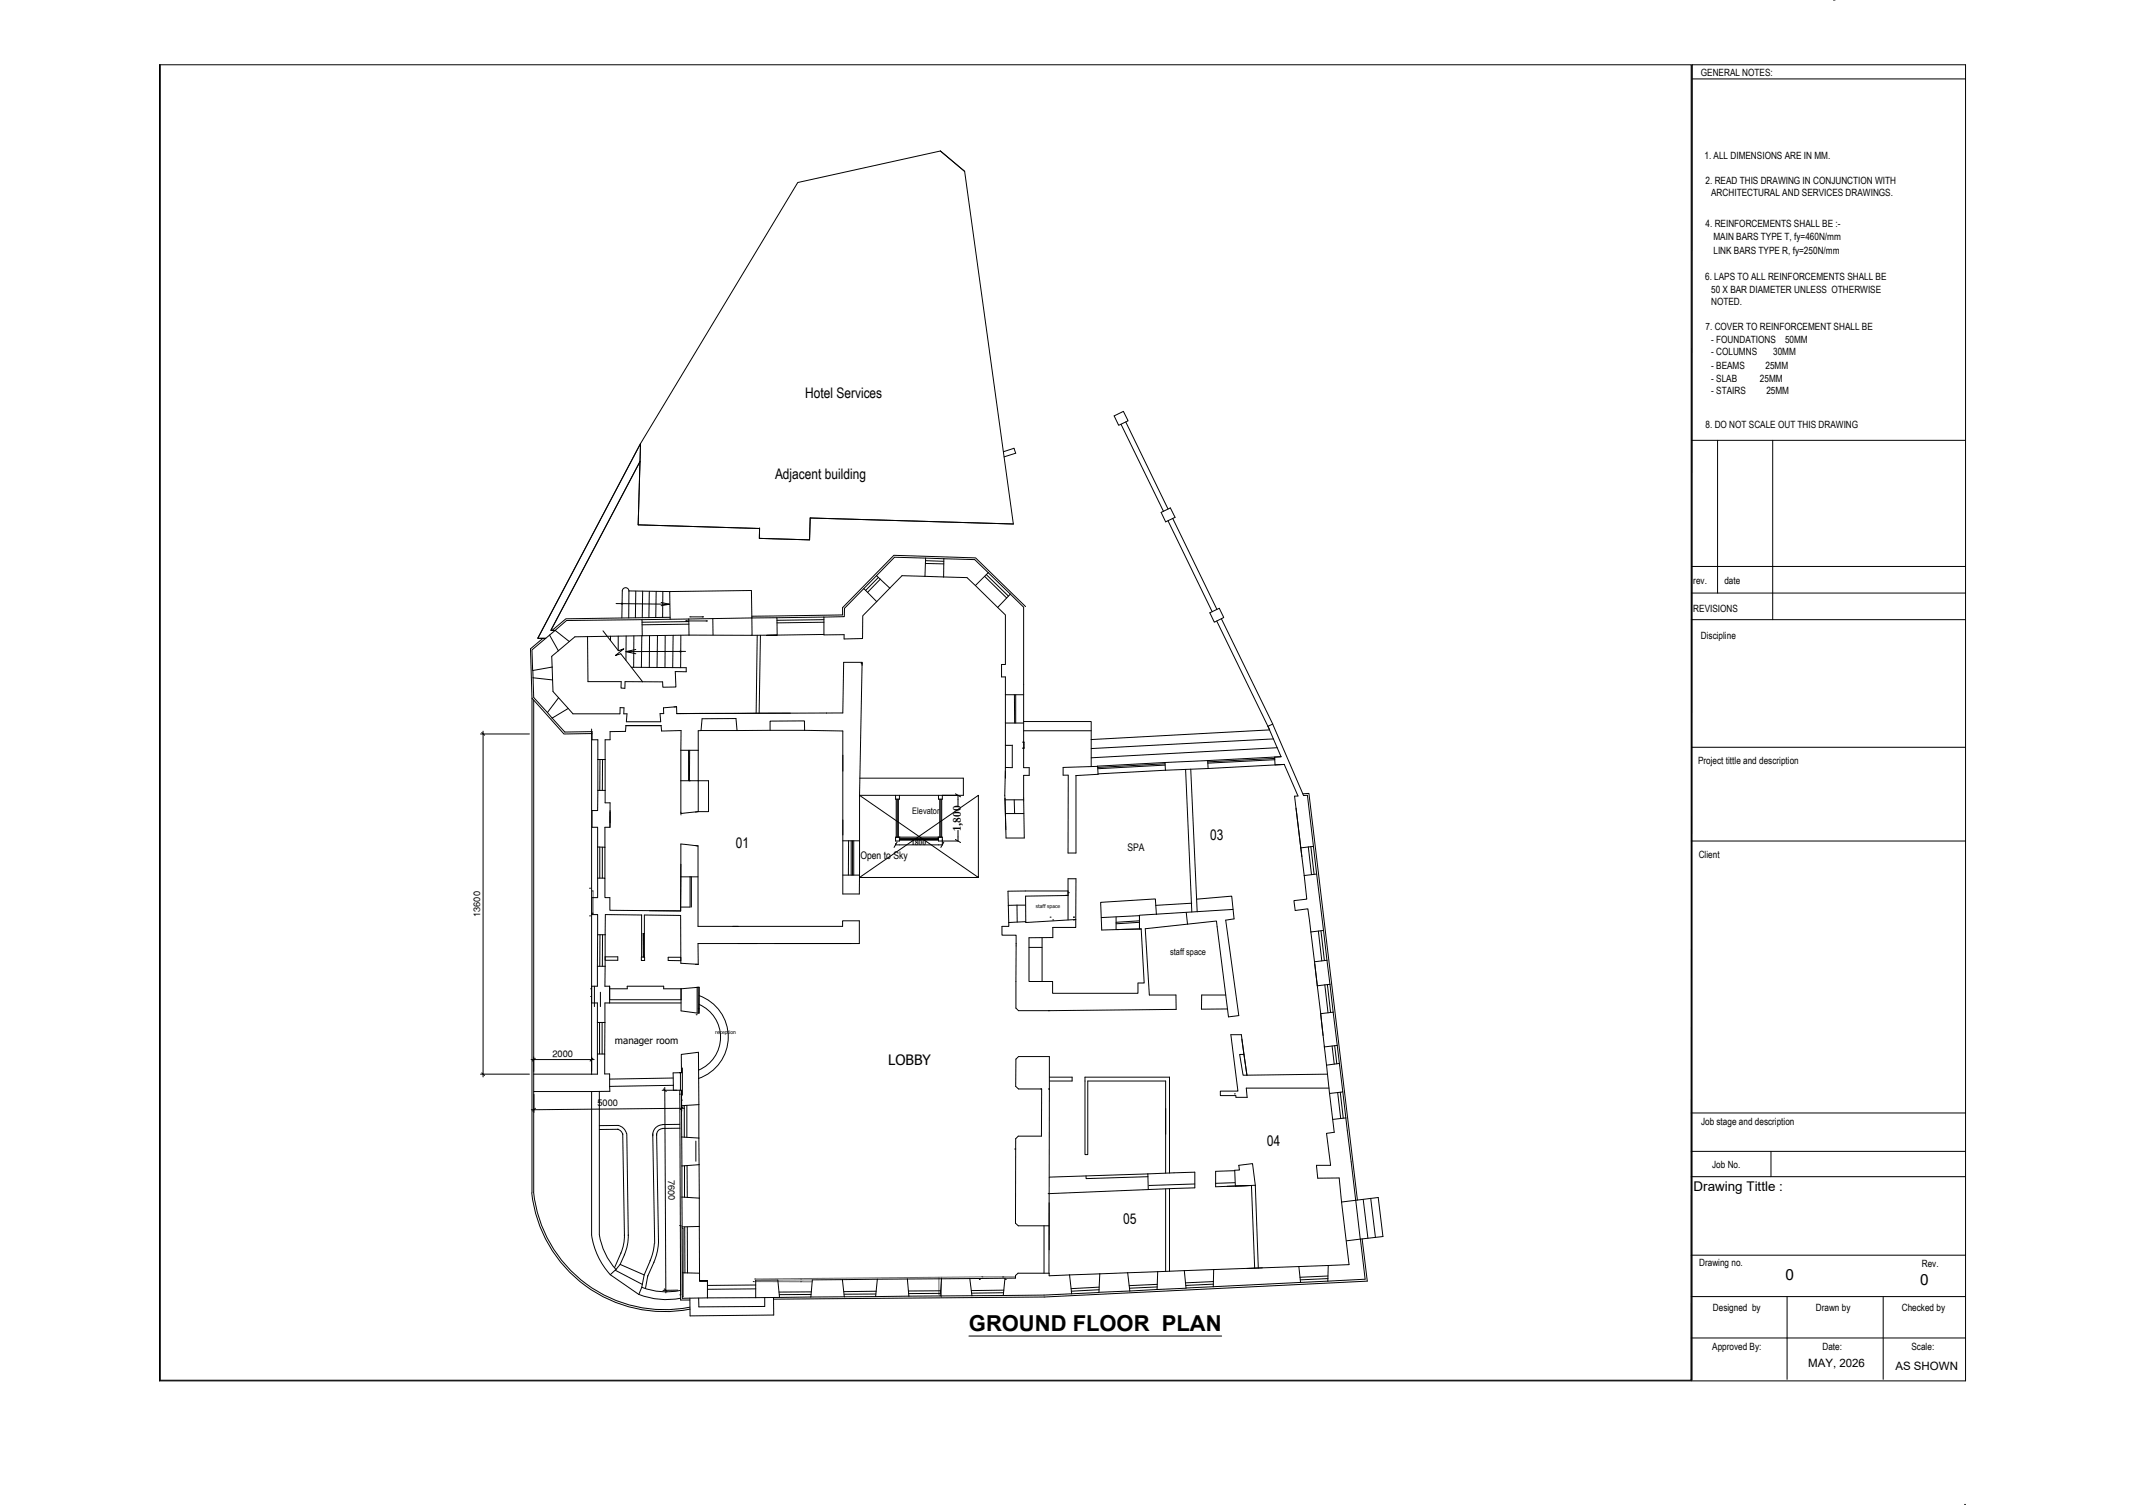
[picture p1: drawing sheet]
<svg xmlns="http://www.w3.org/2000/svg" width="420mm" height="297mm" viewBox="0 0 420 297" stroke-linecap="round" stroke-linejoin="round" font-family="sans-serif">
<!-- layer: Exterior Walls_Pen_No__61 -->
<path d="M117.1 175.9v4.4M134.5 160.3v.5M261.4 206.4v.5M134.4 241.9v13.7M134.9 242.4v13.5M138 251.2v.3M148.8 252.9l11.5 .1M160.3 252.6l-11.2 .1M185.3 252.1v3.4M185.8 252.1v3.9M200.4 252l-51.3 .4" fill="none" stroke="#6a6a6a" stroke-width=".2"/>
<!-- layer: Exterior Walls -->
<path d="M117.1 175.9v4.4M211 176.2v4.9M207.4 181h4.6M134.4 241.9v13.7M158.2 252.4v.5M194 252h4.1" fill="none" stroke="#fff" stroke-width=".2"/>
<g fill="#fff" stroke="#fff" stroke-width=".2">
<path d="M149.1 252.4l9.1 .5h-9.4zM149.1 252.4l9.1 .5v-.5z"/>
<path d="M210.5 176.7l.5 4.4h-.5zM210.5 176.7l.5 4.4v-4.9z"/>
<path d="M193.5 252.5l4.6-.5 .5 .5zM193.5 252.5l4.6-.5h-4.1z"/>
<path d="M207.9 181.6l4.1-.6v.6zM207.4 181l.5 .6 4.1-.6z"/>
<path d="M116.5 175.3l.6 5-.6 .5zM116.5 175.3l.6 5v-4.4z"/>
<path d="M134.4 241.9l.5 .5v13.5zM134.4 241.9v13.7l.5 .3z"/>
</g>
<g fill="none" stroke="#000" stroke-width=".2">
<path d="M116.5 175.3h.1M117.1 175.9h.1M210.5 176.7h.1M211 176.2h.1M116.5 180.8h.1M117.1 180.3h.1M207.4 181h.1M207.9 181.6h.1M210.5 181.1h.1M211 181.1h.1M212 181h.1M212 181.6h.1"/>
<path d="M134.4 241.9h.1M134.4 255.6h.1M134.9 255.9h.1M134.9 242.4h.1M148.8 252.9h.1M149.1 252.4h.1M158.2 252.9h.1M158.2 252.4h.1M193.5 252.5h.1M194 252h.1M198.1 252h.1M198.6 252.5h.1"/>
</g>
<!-- layer: ArchiCAD Doors_Pen_No__1_Pen_No__6 -->
<path d="M202 146.5v1.2M117.3 194.6v4.1M118.5 195.8v2.9M137.3 225.2v4" fill="none" stroke="#000" stroke-width=".2"/>
<!-- layer: ArchiCAD Doors_Pen_No__1 -->
<path d="M135.6 122.6h4M202.1 146.5v1.2M137.6 194.9v5.4M134.3 211.7v4.2" fill="none" stroke="#fff" stroke-width=".2"/>
<g fill="#fff" stroke="#fff" stroke-width=".2">
<path d="M134.3 211.7h.4v5.4zM134.3 211.7v4.2l.4 1.2z"/>
<path d="M137.6 194.9h.4v4.2zM137.6 194.9v5.4l.4-1.2z"/>
<path d="M136.3 121.8h2.5l-3.2 .8zM135.6 122.6h4l-.8-.8z"/>
<path d="M202 146.5l.1 1.2zM202 146.5l.1 1.2z"/>
</g>
<g fill="none" stroke="#000" stroke-width=".2">
<path d="M135.6 122.6h.1M136.3 121.8h.1M138.8 121.8h.1M139.6 122.6h.1M202 146.5h.1M202 147.7h.1M202.1 147.7h.1M202.1 146.5h.1M137.6 194.9h.1M138 199.1h.1M138 194.9h.1M134.3 211.7h.1"/>
<path d="M134.3 215.9h.1M134.7 217.1h.1M134.7 211.7h.1M137.6 200.3h.1"/>
</g>
<!-- layer: ArchiCAD Doors_Pen_No__1_Pen_No__95 -->
<path d="M137.6 194.9v5M138 194.9v5.1M134.3 211.7v3.5M134.7 210.8v5.4" fill="none" stroke="#000" stroke-width=".2"/>
<!-- layer: ArchiCAD Doors_Pen_No__1_Pen_No__26 -->
<path d="M135.6 122.6h4M136.3 121.8h2.5" fill="none" stroke="#000" stroke-width=".2"/>
<!-- layer: New_A_Doors_Pen_No__7 -->
<path d="M119.4 188.8h2.5v.7h-2.5zM126.6 188.9h.6v.7h-.6zM131.9 188.9h2.5v.7h-2.5z" fill="none" stroke="#000" stroke-width=".2"/>
<!-- layer: ArchiCAD Doors_Pen_No__1_Pen_No__44 -->
<path d="M202 157.6v.5" fill="none" stroke="#029e21" stroke-width=".2"/>
<!-- layer: New_0_Pen_No__7 -->
<g fill="none" stroke="#000" stroke-width=".2">
<path d="M185.6 29.8l4.8 4M198 89.2l2.1-.7 .3 1-2.2 .7M219.9 82.1l1.8-.9 .9 1.9-1.8 .8zM221.2 83.7l8.4 17.2M222.2 83.3l8.3 17.2M124.1 116.6l8.1 .2M125.9 103.6l24 .7M149.9 106.3l9.9 .3M159.9 102.2l40.1 1.2M192.5 115.6l4.4 4.3M202 119.8v31.7h1.1v1.5h-1.1l.1 12.4h-3.6l-.2-8.4 .1-23.4h-.7M202.4 119.7l-9.9-9.6-16.1-.5-10.1 10.3"/>
<path d="M229.2 101.1l1.8-.9 .9 1.9-1.9 .9zM230.5 102.8l8.7 17.9M231.4 102.3l8.8 18M105 128.3l3.5-3 1.7 3.1-1.3 1.1 .1 2.2-3.9 .6zM105 137.8v97.6M105.2 133.8l3.9 .4v2.3l1.1 1.2-2.2 2.9-2.7-2.9zM105.3 138.2v97M107.1 126l-2.4 2.1M111.8 122.5l-2.2 1.9 2.8 2.2 1.1-.9M124.6 131.7l10.8 .1v.8l-2.1-.1 .1 3.1h-2.6v-1l-7.4-.1-.1 1.3h-.7v-1.3h-6.6M132.2 121.8l-20.5 .3-2.7 2.3M166.3 121.4l-17.9 .2"/>
<path d="M170.1 131h.1M170.1 130.7l-.5 26.3M170.2 126l-3.6 .1M198.4 137.1h3.6M200.2 137.1v5.6M200.4 137.1v5.6M238.8 120.9l1.8-.8 .9 1.8-1.9 .9zM240.1 122.6l10.5 21.5M241 122.1l10.2 20.8M116.8 143.9v68.1M116.8 160h1.1l.1-4h1.4v2.5h1v4.8M120.4 160v3.3h-1v3.9h-1.5v-3.9h-1.1"/>
<path d="M133.6 140.8l-.1-1.3-2.6 .2 .1 1.1h-.7l.1 1.7h-6.8l.1-1.6h-.6v-1.2h-.7l-.1 1.2h-9.2l-1-1.1-3.1 1.9 2.5 2.8 5.3-.1v1.6h1.2v3.9h1.4v-3.9h1v-1.6h3l.1-1.2h7l.1 1.1 3.8-.1v3.9M134.4 154.1v6.5l3.4-.4M136.2 154.1h.1M137.8 154.1h2v6.1h-2zM138.3 144.2h-.5v3.9M138.3 144.2l.3-2.3 6.6-.1 .3 2.4M138.3 144.2h7.2M149.8 140.8h-16.2M149.9 140.8h6.1M152 144.1v-1.8h6.8v1.8M158.8 144.1l-13.3 .1M158.8 144.1l7.5 .2v32.1h3.3v-4.3"/>
<path d="M163.1 140.7v.1M166.3 140.7l-32.7 .1M169.6 157v8.9h-3.3M169.7 153.6h20.4v3.4h-20.5M176.7 157v.7h.8v-.7M185.2 157v.7h.8v-.7M198.3 157.9h3.7M198.4 152.1v1.5M198.4 142.7h3.6M198.4 147.1h1.4M199.8 147.1v4.4M200.2 157.9v2.7"/>
<path d="M202 142.4h13.3v3.6M202 144.2h13.3M210.8 153v15.4h1.5v-15.3M215.3 146v5.3M216.6 151.2l.1 1.6-4.4 .3M216.6 151.3l-6.8 .2v1.5h1M229.9 150.5l.1 1.5M229.9 150.5l-13.3 .7M229.9 150.7l-13.3 .8M230 151l-13.3 .7M230 152l-13.3 .7M234 151.8l1.2 28.2"/>
<path d="M235 151.8l1.3 28.2M238.3 150.1l-8.4 .4M238.3 150.1l14.5-.7h-1.3l.1 1.6 1.8-.1-15 .8M238.3 150.1l.1 1.6M238.4 151.7l-8.4 .3M250.5 144.1l-35.2 1.9M251.3 145.8l-36 1.9M251.6 149.7l-13.3 .7M251.6 149.9l-13.3 .7M252.1 147.6l-36.8 2M256.2 157.1h-.7M257.3 157h.7l1.2 10"/>
<path d="M116.8 177.2h1.1v-3.9h1.5v3.9h1v2.5l13.9 .1M128.1 179.7l6.2 .1M134.4 170.6l-.1 9.2M136.4 173.1v5.9M137.2 166.9l.6 .1M137.8 167l-3.4-.4v6.5h1.8v5.9h-1.9v.8M137.8 167v15.8h28.5v-1.1h3.3v4.5h-31.8v4.1M137.8 160.2l-.6 .1M166.3 172.7h3.3M167.5 165.9l-.1 6.8M168 165.9v6.8M168.2 165.9v6.8"/>
<path d="M168.5 165.9v6.8M177.5 165.2v.8h-.8v-.8h.9M185.1 165.2h.7M185.2 165.2v.8h.8v-.8M198.4 160.6h3.7M202.4 178.6l-3.4 .1M210.8 175.9h-11.9l.2 6.9h-1.4M210.8 176.7l-8.4 .2v5.2l9.9-.6v-8.1h-1.5v8.2M235.2 178.3l-7.1 .4M257.4 172.8l.5 4.7-2.5 .3 .2 1.9 2.5-.3 .6 4.5M259.8 172.5l1.4 11.1M116.8 195.2h.1"/>
<path d="M116.8 196.7h.1M116.8 194.6h1.1v-3.9h1.5v3.9h.9M116.8 198h1.1v3.8h1.5v-3.8h15M116.8 180.5h1.1v4h1.5l.1-4 7.2 .1M120.3 194.6v3.4M120.3 195.2h3.5v-.6h7.2v.6h3.4M120.3 194.6v2.7h14.1M126.6 180.6v3.6M127.1 180.6l7.2 .1 .1 9.4 3.4 .2M127.2 180.6v3.7l-.3-.1M137.2 190.3h.6M137.8 194.9v5.1l-3.4-.5v-4.3"/>
<path d="M137.8 194.9h-.5M137.8 194.9l-3.4 .3M137.9 196.5a8.7 8.7 0 0 1 5.8 8.2 8.7 8.7 0 0 1-5.9 8.2M138 198.2a7 7 0 0 1 4.2 6.6 7 7 0 0 1-4.3 6.4M200.5 186.2v12.8l.5 .5h6.1M202.4 181.9l-3.3 .2M228.2 180.5l-.2-3.1-10.8 .7 .2 5.5M259.4 189.8l.6 4.8M261.9 189.5l.6 4.8M263.1 199.8l.8 6.5-2.5 .3-.8-6.4M105.3 212h12.6v-4h1.4v4h1l.1 3.4h-3.6M105.3 215.4h11.5"/>
<path d="M116.8 215.4l-.1 28.3a14.9 14.9 0 0 0 3.8 7.9M118.3 215.4v28.2M134.2 215.2l.1 41.4h1.8M137.9 218l-.1-10.3-3.3 .4v3.6l-1.7 .1 .1 3.4h1.6v3M205.6 214.9h.1M205.6 214.9l-.1 9.3h-4.5l-.6 .5v16.7l.6 .5h6.1M205.6 214.9h-4.6l-.6-.5 .1-5.4 .5-.5h6.1v6.6M207.1 214.9h.1M207.1 214.9v20.7M207.1 212.6h4.5v.8h-4.5M230.8 212.6h-16.7v15.3h.6v-14.5h15.3M260.6 200.1l.2 1.7"/>
<path d="M261.8 210.2l2.5-.3 .7 5.6-2.6 .3zM104.9 235.4a26.4 26.4 0 0 0 31.3 23M105.3 235.3a26 26 0 0 0 30.8 22.7M121.8 222.9a1.38 1.38 0 0 1 1.1 1M122 222.1a2.14 2.14 0 0 1 1.6 1.6M122 222.1l-3.7 .1M122 222.9h-3.7M122.9 223.7l.3 20.2M123.7 223.7l.3 20.2M128.8 223.8l.4 21.6M129.6 223.8l.4 21.6M130.7 222a1.97 1.97 0 0 0-1.9 2.2"/>
<path d="M130.7 222.8a1.21 1.21 0 0 0-1.1 1.3M134.2 221.9l-3.5 .1M134.2 222.7h-3.5M134.5 224.4l.1 5.7M134.6 236.3v5.8M137.9 224.6l.1 5.3M138 236.5v5.6M200.4 226.8h.1M207.1 235.6h.1M207.1 235.6l-.1 15.7M207.1 232.5h.1M231.7 231.5l-5.2 .2"/>
<path d="M231.7 234.6l-5.1 .2M235.8 234.4l-4.1 .2M235.8 233.7l-9.1 .3M243.7 233.4l-3.8 .2M244.5 230l2.7-.3 .5 4.2-3.9 .2-.1-3.1 .9-.1zM247 234l-7.1 .2M259.8 230l.3 2.5h4.2l1.9 17.1-4.1 .2-.1 3.1 7.4-.4-.9-7.9-2.8 .3M263 220.9l2.6-.3 .3 2.6M266.7 229.3l1.7 15.2M267.5 236.9l-2.7 .3M269 236.7l1 7.7M270.5 236.5l.9 7.7"/>
<path d="M272 236.3l.9 7.8M118.3 243.6a13.4 13.4 0 0 0 3.3 7M121.4 250.7l5.3 2.8M122.4 249.6l-2 2 5.7 3.9M122.4 249.6l4.7 2M122.6 247.3l-1.3 2.9M123.2 243.7l-.1 1.9-.6 1.8M123.3 247.6l-.9 2M124 243.7l-.2 2.3-.6 1.7M126.1 255.5a14.9 14.9 0 0 0 8.2 .7M126.6 254.1a13.4 13.4 0 0 0 7.7 .6M126.7 254l-.6 1.5"/>
<path d="M127.1 251.6l-.4 2.4M127.8 251.8l-.4 2.5M128.4 248.8l-1.3 2.8M129.1 249.1l-1.3 2.8M129.1 245.4l-.2 1.8-.6 1.6M129.9 245.4l-.3 1.9-.6 1.9M134.7 251.2v5l19.1-.1M138 251.3v1.5h1.6M150.9 256.1v1.8h-13v-1.7M152.7 256.1v3.4l-16.5 .2-.1-3.5M153.5 252.6l-4.4 .1M166.2 252.6h-5.9"/>
<path d="M166.6 255.9l-6.6 .1M179.1 252.4l-6 .1M179.4 255.8l-6.6 .1M191.4 252.3l-5.6 .1M191.8 255.7l-6.3 .1M200.4 252.3v-.5l.5-.5h6.2v.5l4-.2 .4 3.8-5.5 .2-8 .1M206 241.9v9.4M217 251.4l5.5-.2 .5 3.6-6.1 .3zM228.5 251l5.2-.2 .4 3.5-5.8 .2zM239.5 250.6l16.8-.6 .4 3.1-17.3 .9zM249.1 250.2l-3.1 .2M269.8 252.9l-63.7 3.1-53.4 .4"/>
</g>
<!-- layer: New_0_Pen_No__1 -->
<g fill="none" stroke="#000" stroke-width=".2">
<path d="M118 149.9v6.1M118.4 149.9v6.1M118.9 149.9v6.1M119.4 149.9v6.1M117.9 167.2v6.1M118.4 167.2v6.1M118.9 167.2v6.1M119.4 167.2v6.1M134.4 173.1l-.1 5.9M256.7 167.3l.7 5.5M258.2 167.1l.6 5.5M258.7 167.1l.6 5.5"/>
<path d="M259.2 167l.6 5.5M117.9 184.5v6.2M118.4 184.5v6.2M118.9 184.5v6.2M119.4 184.5v6.2M126.6 184.2v4.7M126.9 184.2l.1 4.7M127 184.2v4.7M127.2 184.3v4.6M145.7 186.2h3.7M152.9 186.2h3.6M258.7 183.9l.7 5.9"/>
<path d="M260 194.6l.6 5.5M260.2 183.8l.7 5.9M260.7 183.7l.7 5.9M261.2 183.6l.7 5.9M261.5 194.4l.6 5.5M262 194.3l.6 5.6M262.5 194.3l.6 5.5M117.9 201.8v6.2M118.3 201.8v6.2M118.8 201.8v6.2M119.4 201.8l-.1 6.2M134.5 218.2v6.2"/>
<path d="M135 218.2v6.3M135.6 218.2v6.3M137.9 218v6.6M261.4 206.6l.4 3.6M262.9 206.5l.4 3.5M263.4 206.4l.4 3.6M263.9 206.3l.4 3.6M264 215.6l.6 5.1M264.5 215.6l.6 5.1M134.6 230.1v6.2M135.1 230.1v6.2M135.6 230v6.3"/>
<path d="M138 229.9v6.6M134.6 242.1l.1 9.1M135.1 242.1l.1 9.1M135.6 242.1l.1 9.1M138 242.1v9.2M160 256l-6.2 .1M160.1 255.5h-6.3M160.1 255h-6.3M172.8 255.9h-6.2M172.8 255.4h-6.2M172.9 254.8l-6.4 .1M173.1 252.5l-6.9 .1"/>
<path d="M185.5 255.8h-6.1M185.6 255.3h-6.3M185.6 254.8h-6.3M185.8 252.4h-6.7M198 255.7h-6.2M198 255.1l-6.2 .1M198.1 254.6l-6.4 .1M216.9 255.1l-5.4 .3M216.9 254.6l-5.5 .2M216.9 254l-5.5 .3M217 251.4l-5.9 .2M228.3 254.5l-5.3 .3"/>
<path d="M228.4 254l-5.5 .3M228.4 253.5l-5.6 .2M228.5 251l-6 .2M239.4 254l-5.3 .2M239.5 253.4l-5.5 .3M239.5 252.9l-5.6 .3M239.5 250.6l-5.8 .2M262 252.9l-5.3 .2M262.1 252.3l-5.5 .3M262.1 251.8l-5.6 .3M262.1 249.8l-5.8 .2"/>
</g>
<!-- layer: New_0_Pen_No__6 -->
<path d="M134.4 148.1v6M137.8 148.1v6M169.6 157l23.5 16.2v-16.2l-23.5 16.2h23.5M169.6 165.9v6.3M132.8 212.8l-12.5 .2M132.9 214.2l-12.6 .2M226.5 231.7l-19.4 .6M226.6 234.8l-19.5 .8M235.8 231.4l-4.1 .1M243.7 231.1l-3.8 .1" fill="none" stroke="#000" stroke-width=".2"/>
<!-- layer: New_Layer1_Pen_No__7 -->
<g fill="none" stroke="#000" stroke-width=".2">
<path d="M126.3 91.1l-17.6 33.3h.9M126.4 87.5l-20.3 38.5h1.6h-1.6l20.3-38.5 31-51.5 28.2-6.2 4.8 4 9.6 69.6-40.1-1.2M126.4 87.5l-.5 16.1 24 .7v2M126.4 87.5l-.5 16.1M121.6 119.1l10.5 .2-1.6 .2M124.1 116.7a.66 .66 0 0 0-.6-.7 .66 .66 0 0 0-.7 .6l-.1 5.4M124.1 116.6v5.4M125.5 116.7l-.1 5.2M126.8 116.7l-.1 5.2M128.1 116.7v5.2M129.5 116.7l-.1 5.2M130.5 118.9l1.6 .4"/>
<path d="M130.8 116.7v5.2M149.9 104.2v2.1M159.9 102.2l-.1 4.4-9.9-.3M159.9 102.2l-.1 4.4M166.3 119.9v1.5M176.5 110l6.2 .2-.2 3.5-4.5-.1-2.4 2.5-2.6-2.5zM186.3 110.3l6.1 .1 2.6 2.6-2.5 2.6-1.7-1.6-4.6-.1zM202 119.8l-2.6-2.5-2.5 2.6 1.5 1.5v9.7h-.7v2.5M104.7 128.1l.3 9.7 6.3 7.1 5.5-.1M111.8 122.5l14.9-.2v3.2l-13.2 .2M116 125.6v8.9M119 124.5l3 3.9 1.1-.3-1.6 1.3 1-.4 4.3 5.6"/>
<path d="M120.5 125.6v.8M122 125.6v2.8M123.6 125.5l-.1 4.8M125.1 125.5v6.2M125.5 128.2l-2 .4M126.7 125.5l-.1 6.2M128.2 125.5l-.1 6.2M129.8 125.4l-.1 6.3M131.3 125.4l-.1 6.4M132.8 125.4v6.4M134.4 125.4l-.1 6.4M135.3 128.6h-11.8l2 .4"/>
<path d="M135.9 122.2l12.5-.2v3.4l-12.4-.1zM140.7 122.1v3.2M148.4 122l4.9-.1 .1 3.4M148.4 122l-.1-5.5-16.1 .3v5.4M148.4 125.4l5-.1-2.1 .1M149.4 125.4l-.2 15.4M150.1 125.4l-.3 15.4M170.1 131.3v-.6h-3.6l-.2 10M170.2 126l.1-4.5 2.7-2.8-2.5-2.5-3.8 3.9-.1 1.6-4 .1v3.5h4v.8M116.8 160v3.3M134.4 154.1h3.4M134.4 148.1h3.4"/>
<path d="M252.8 149.4l-2.6-6.1 1-.4 6.1 14.1M253.4 150.9l2.8 6.2M255.5 157.1l1.2 10.2 2.5-.3M257.1 156.7l1.2-.1 9.6 80.3M116.8 177.2v3.3M259.8 172.5l-2.4 .3M116.8 194.6v3.4M261.2 183.6l-2.5 .3M261.9 189.5l-2.5 .3M262.5 194.3l-2.5 .3M263.1 199.8l-2.5 .3M137.9 218l-3.4 .2"/>
<path d="M134.5 224.4l3.4 .2M134.6 236.3l3.4 .2M138 229.9l-3.4 .2M226.5 231.7l.1 3.1M265.9 223.2l.8 6.1M272 236.3l-4.5 .6M134.7 251.2l3.3 .1M138 242.1h-3.4M139.6 252.8v3.4M149.1 252.7v3.4M149.1 254.4l-9.5 .1M149.1 253.6l-9.5 .1"/>
<path d="M153.5 252.6l.3 3.5M160.3 252.6l-.3 3.4M166.2 252.6l.4 3.3M173.1 252.5l-.3 3.4M179.1 252.4l.3 3.4M185.8 252.4l-.3 3.4M191.4 252.3l.4 3.4M198.3 252.3l-.3 3.4M268.8 244.5l1 8.4M272.9 244.1l-4.4 .5"/>
<circle cx="122.7" cy="119.1" r=".11"/>
<circle cx="134.3" cy="128.6" r=".11"/>
</g>
<!-- layer: New_Layer1_Pen_No__1 -->
<g fill="none" stroke="#000" stroke-width=".2">
<path d="M173 113.6l-2.5 2.6M173.4 114l-2.6 2.5M173.7 114.3l-2.5 2.6M175.6 116.1l-2.6 2.6M182.5 113.7l3.7 .2M182.6 111.2l3.7 .1M182.7 110.2l3.6 .1M182.7 110.7l3.6 .1M194.3 113.7l4.4 4.3M194.6 113.4l4.4 4.2M195 113l4.4 4.3M105.2 132.3v1.5"/>
<path d="M109 131.7l.1 2.5M109.6 124.4l-1.1 .9M110.2 137.7l1.9 2.1M112.4 126.6l-2.2 1.8M135.9 122.2l-9.2 .1M135.9 122.7l-9.2 .1M136 125.3l-9.3 .2M136 123.2l-9.3 .1M162.6 121.8l-9.3 .1M162.6 122.3l-9.3 .1M162.6 122.8l-9.3 .1M162.6 125.2l-9.2 .1"/>
<path d="M108 140.6l1 1.1M262.4 215.8l.9 7.7M265 215.5l.6 5.1"/>
</g>
<!-- layer: New_0_Pen_No__142 -->
<path d="M176.9 157.7v7.5M177 157.7v7.5M177.2 157.7v7.5M185.5 157.7v7.5M185.7 157.7v7.5M185.8 157.7v7.5M177.5 165.7h7.7M177.5 165.8h7.7M177.6 165.5h7.6M177.6 165.2h8.4" fill="none" stroke="#000" stroke-width=".2"/>
<!-- layer: New_New_0_Pen_No__7_Pen_No__7 -->
<g fill="none" stroke="#000" stroke-width=".2">
<path d="M135.9 148.1v6M136.1 148.1v6M136.2 173.1h1.6M236.2 177.5l6.9-.6 .4 4.5-1.6 .2 2.6 18.8-2.1 .3-2.3-18.9-14.1 1.5 .8 13.1h5.3v2.8l-25.2 .3M243.3 179.5l-18.4 1.1v2.7h.3l.6 10.7h-1.2M197.7 182.8v1.8h2.8v1.7M203.1 187h2.6M205.7 193.7h2v2.3h16.9v-2M205.7 185.1v8.6M207.8 185l-4.7 .1v8.6h2.6M207.8 183v2.1M212.3 181.5v1.5h-4.6"/>
<path d="M217.3 181.1l7.6-.4v2.6l-7.5 .3M220.3 181v2.5M224.9 182l-4.6 .3M224.9 181.7l-4.6 .3M234.1 180.1l.3 2.3M241.9 196.4h-4.7l-.1 2.8 5.2-.1M230 218.8v5.1M230.8 212.6v18.9M243.8 215.9h.1M245.5 208.1l.6 4.1M246 214.8h16.3M262 212l-16.7 .2-.7-4.1h.9l-.5-3.9h-2.1l1.4 11.1h-3.5v.9h3.1v.4h2.2"/>
<path d="M214.3 232.1v.5l12.3-.4M230 234.7v16.3M230.8 234.6v16.3M235.8 231.4v3M239.9 231.2v3M247 234l.6 16.3M247.7 233.9l.6 16.4M263.3 223.5l-1.5 .2 .8 6.3h-2.8"/>
</g>
<!-- layer: New_0_Pen_No__8 -->
<path d="M255.8 159.5l1.1 9.6M207.1 237.4v9.3" fill="none" stroke="#000" stroke-width=".2"/>
<!-- layer: New_0 -->
<path d="M186 157h3.1v2.1M188.6 156.7l1 .6M177 166.2l-.6 1.1M186 165.7v1.1h-9.3v-.3M186.3 166.2l-.6 1.1M188.6 165.7l1 .6M189.1 163.9v2.1h-3.1" fill="none" stroke="#000" stroke-width=".2"/>
<!-- layer: New_Vports_Pen_No__7 -->
<path d="M230 213.4v18.1M138 252.7v.1h1.6h-1.6zM138 251.4v-.2v.2" fill="none" stroke="#000" stroke-width=".2"/>
<!-- layer: New_Text_Pen_No__30 -->
<path d="M191.2 263.7h49.9" fill="none" stroke="#000" stroke-width=".2"/>
<!-- layer: Fills_Pen_No__49_Pen_No__16 -->
<path d="M31.5 12.8h302.3v259.6h-302.3M198.4 151.5h1.4M200.7 178.6v3.4M210.8 175.9v.8M246 214.8l.1 1.8M200.4 252.3h-9" fill="none" stroke="#000" stroke-width=".2"/>
<!-- layer: FURNITURE_Pen_No__88 -->
<path d="M166.3 149.1v3.1M166.3 161.8v3" fill="none" stroke="#000" stroke-width=".2"/>
<!-- layer: FURNITURE_Pen_No__95 -->
<g fill="none" stroke="#000" stroke-width=".2">
<path d="M94.8 144.9h9.7M95.3 144.3v68.3M225.2 183.3l-4.8 .2M94.8 212h9.7M104.8 209.1h12.5M105.3 208.6v2.9M105.4 216v3.5M116.8 208.6v2.9M130.7 215.2h2.9M131.2 214.6l.2 40.6M134.5 215.7v3.6M135.1 218.7l-30.2 .3"/>
<path d="M245.1 205.1l1 7.1M247 234l-4.9 .1M133.8 254.6l-2.9 .1"/>
</g>
<!-- layer: 0 -->
<path d="M95.1 144.6l.5 .5M95.1 211.8l.5 .5M105.6 208.9l-.5 .5M105.7 218.7l-.6 .6M117 208.9l-.5 .5M130.9 214.9l.6 .5M134.8 218.4l-.5 .6M131.1 254.4l.6 .5" fill="none" stroke="#000" stroke-width=".2"/>
<!-- layer: PAPERLAYOUT -->
<path d="M361.8 0h.4" fill="none" stroke="#000" stroke-width=".2"/>
<!-- layer: Paperlayout-2 -->
<g fill="none" stroke="#000" stroke-width=".2">
<path d="M333.9 15.6h54M333.9 86.9h54M339 86.9v30.2M349.8 86.9v35.4M333.8 117.1h54.1M333.8 111.8h54.1M333.8 122.3h54.1M333.8 147.5h54.1M333.8 166h54.1M333.8 219.7h54.1M333.8 232.2h54.1M333.8 227.2h54.1"/>
<path d="M349.5 227.2v5M333.8 247.7h54.1M333.8 255.9h54.1M352.7 255.9v16.3M371.6 255.9v16.3M31.5 272.5h356.4v-259.7h-54l-.1 259.7M333.8 264.1h54.1"/>
</g>
<!-- layer: Lines_Pen_No__1 -->
<path d="M31.5 12.8v259.7M333.9 12.8v259.6M387.9 296.9h.1" fill="none" stroke="#000" stroke-width=".2"/>
<!-- layer: 2-Columns -->
<path d="M31.6 12.8v259.6" fill="none" stroke="#000" stroke-width=".2"/>
<text font-size="4.3" x="191.2" y="262.8">GROUND FLOOR PLAN</text>
<g font-size="3">
<text x="352.3" y="252.6">0</text>
<text x="379" y="253.6">0</text>
</g>
<g font-size="2.9">
<text x="158.9" y="78.5">Hotel Services</text>
<text x="153" y="94.6">Adjacent building</text>
<text x="145.2" y="167.4">01</text>
<text x="238.8" y="165.8">03</text>
<text x="250.1" y="226.3" transform="rotate(-2 250.1 226.3)">04</text>
<text x="221.7" y="241.6" transform="rotate(-3 221.7 241.6)">05</text>
</g>
<text font-size="2.8" x="175.3" y="210.2">LOBBY</text>
<text font-size="2.6" x="334.2" y="235.1">Drawing Tittle :</text>
<text font-size="2.4" x="189.6" y="164" transform="rotate(-90 189.6 164)">1,800</text>
<g font-size="2.3">
<text x="356.8" y="269.8">MAY, 2026</text>
<text x="374.1" y="270.4">AS SHOWN</text>
</g>
<g font-size="2.1">
<text x="222.5" y="167.9">SPA</text>
<text x="169.8" y="169.6">Open to Sky</text>
</g>
<g font-size="2">
<text x="335.7" y="15.1">GENERAL NOTES:</text>
<text x="336.4" y="31.3">1. ALL DIMENSIONS ARE IN MM.</text>
<text x="336.6" y="36.2">2. READ THIS DRAWING IN CONJUNCTION WITH</text>
<text x="337.7" y="38.7">ARCHITECTURAL AND SERVICES DRAWINGS.</text>
<text x="336.6" y="44.9">4. REINFORCEMENTS SHALL BE :-</text>
<text x="338.2" y="47.5">MAIN BARS TYPE T, fy=460N/mm</text>
<text x="338.2" y="50.2">LINK BARS TYPE R, fy=250N/mm</text>
<text x="336.5" y="55.3">6. LAPS TO ALL REINFORCEMENTS SHALL BE</text>
<text x="337.7" y="57.7">50 X BAR DIAMETER UNLESS OTHERWISE</text>
<text x="336.6" y="65.2">7. COVER TO REINFORCEMENT SHALL BE</text>
<text x="337.7" y="60.2">NOTED.</text>
<text x="337.7" y="67.6">- FOUNDATIONS</text>
<text x="337.7" y="70.1">- COLUMNS</text>
<text x="349.9" y="70.1">30MM</text>
<text x="352.3" y="67.6">50MM</text>
<text x="337.7" y="72.9">- BEAMS</text>
<text x="337.7" y="75.3">- SLAB</text>
<text x="337.7" y="77.8">- STAIRS</text>
<text x="347.3" y="75.3">25MM</text>
<text x="348.4" y="72.9">25MM</text>
<text x="348.6" y="77.8">25MM</text>
<text x="336.6" y="84.5">8. DO NOT SCALE OUT THIS DRAWING</text>
<text x="334.2" y="115.2">rev.</text>
<text x="340.3" y="115.2">date</text>
<text x="334.2" y="120.8">REVISIONS</text>
<text x="335.7" y="126">Discipline</text>
<text x="335.1" y="150.7">Project tittle and description</text>
<text x="335.2" y="169.3">Client</text>
<text x="335.7" y="222.1">Job stage and description</text>
<text x="337.9" y="230.5">Job No.</text>
<text x="335.3" y="249.9">Drawing no.</text>
<text x="379.3" y="250">Rev.</text>
<text x="338" y="258.7">Designed by</text>
<text x="358.4" y="258.7">Drawn by</text>
<text x="375.3" y="258.7">Checked by</text>
<text x="337.9" y="266.4">Approved By:</text>
<text x="359.7" y="266.4">Date:</text>
<text x="377.2" y="266.4">Scale:</text>
</g>
<text font-size="1.9" x="121.4" y="206">manager room</text>
<g font-size="1.8">
<text x="180" y="160.7">Elevator</text>
<text x="94.8" y="181" transform="rotate(-90 94.8 181)">13600</text>
<text x="230.9" y="188.5">staff space</text>
<text x="109" y="208.6">2000</text>
<text x="117.9" y="218.3" transform="rotate(-1 117.9 218.3)">5000</text>
<text x="131.9" y="232.9" transform="rotate(89 131.9 232.9)">7600</text>
</g>
<text font-size="1.6" x="179.9" y="166.7">1800</text>
<g font-size="1">
<text x="204.4" y="179.3">staff space</text>
<text x="141.1" y="204.2">reception</text>
</g>
</svg>
